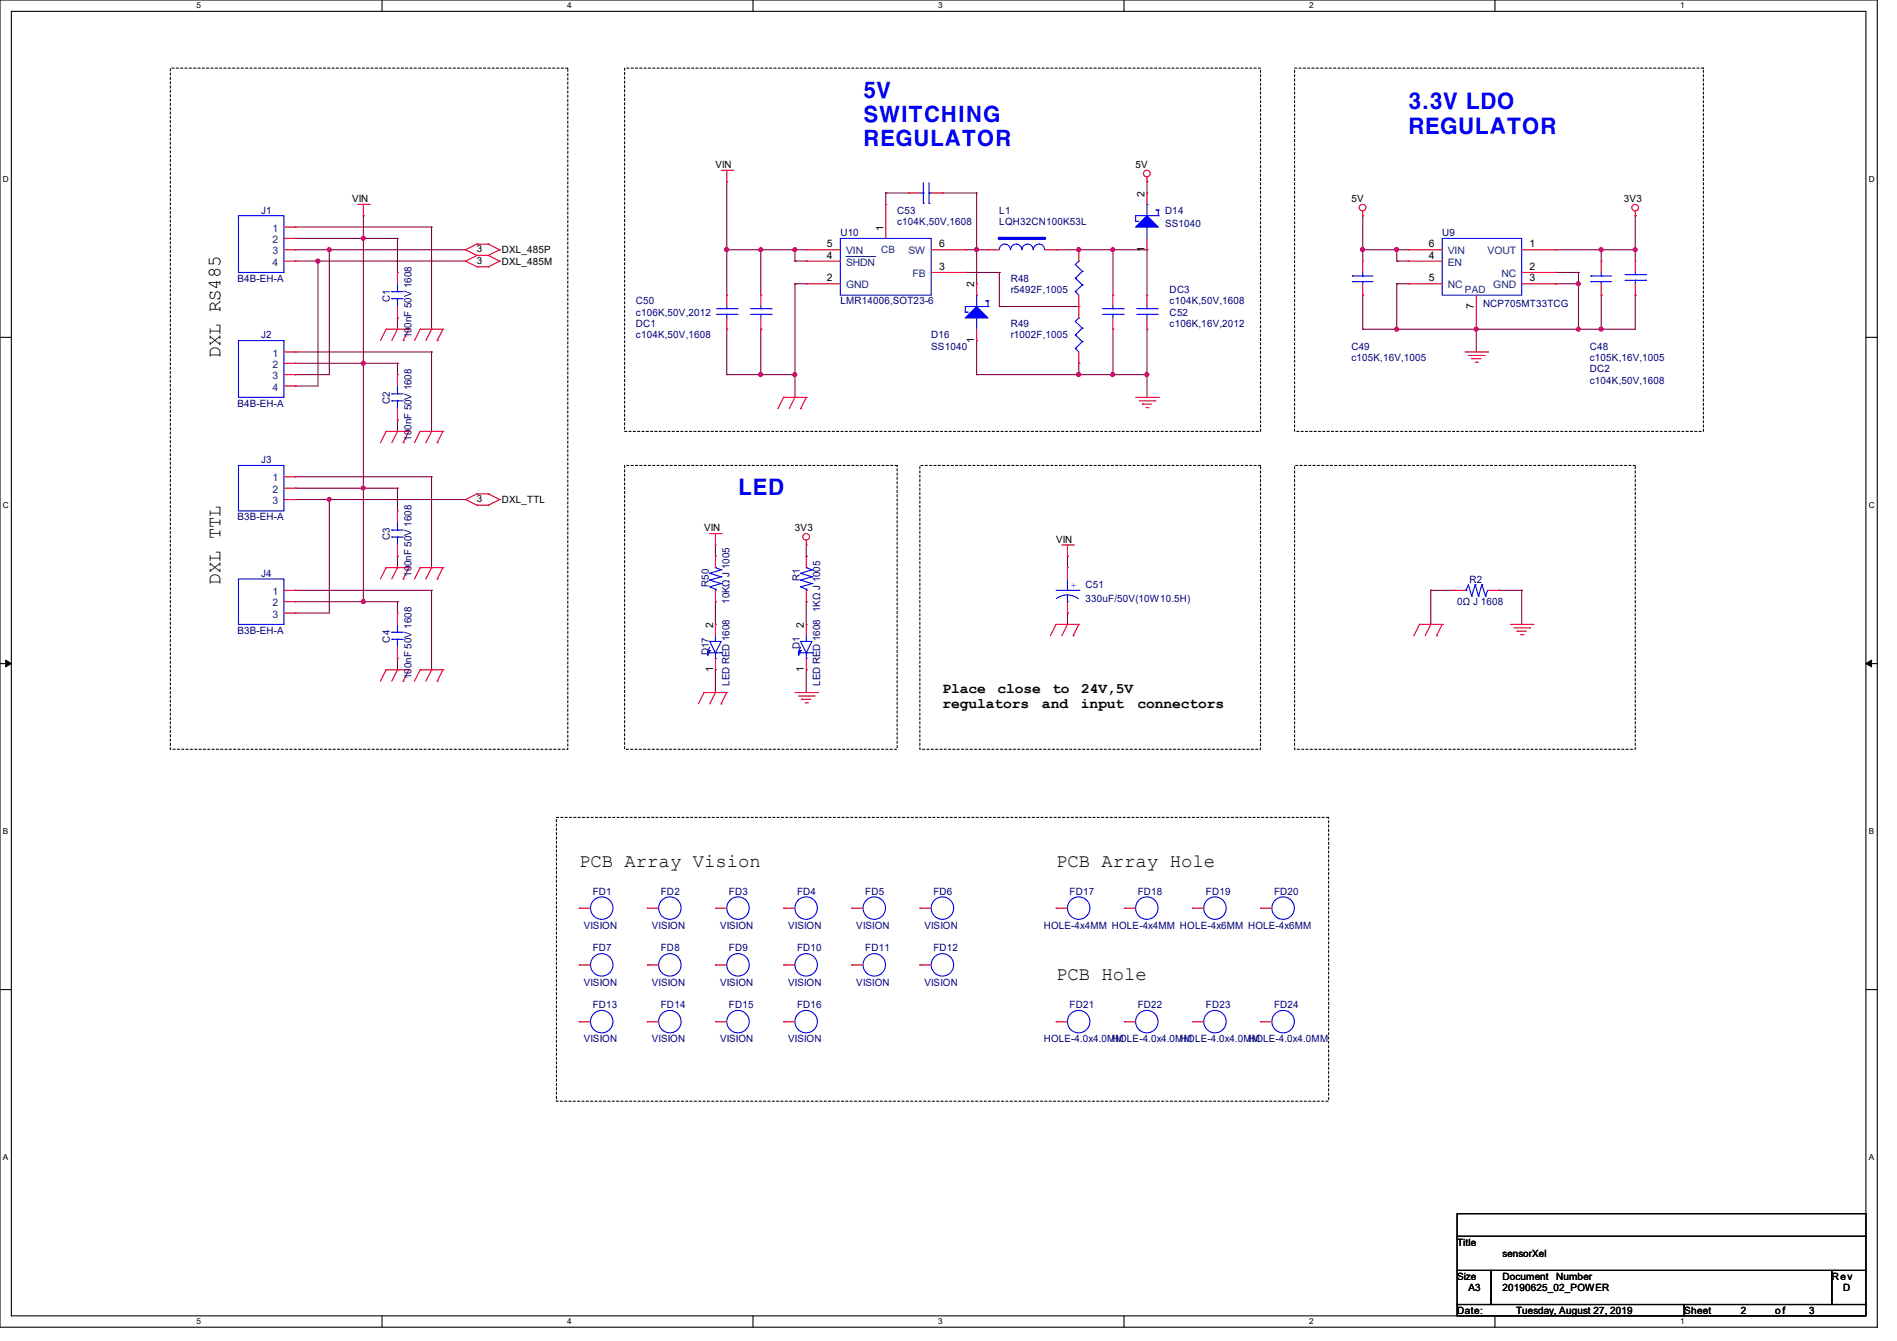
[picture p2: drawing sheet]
<svg xmlns="http://www.w3.org/2000/svg" width="297mm" height="210mm" viewBox="0 0 297 210" stroke-linecap="round" stroke-linejoin="round" font-family="sans-serif">
<path d="M0 0h293.9v207.9h-293.9zM1.8 1.8h290.3v204.3h-290.3z" fill="none" stroke="#000" stroke-width=".17"/>
<g fill="#fff">
<path d="M30.8 .2h.7v1.4h-.7z"/>
<path d="M30.8 206.2h.7v1.4h-.7z"/>
</g>
<path d="M59.8 0v1.8M59.8 206.1v1.8" fill="none" stroke="#000" stroke-width=".17"/>
<g fill="#fff">
<path d="M88.8 .2h.7v1.4h-.7z"/>
<path d="M88.8 206.2h.7v1.4h-.7z"/>
</g>
<path d="M117.9 0v1.8M117.9 206.1v1.8" fill="none" stroke="#000" stroke-width=".17"/>
<g fill="#fff">
<path d="M146.9 .2h.7v1.4h-.7z"/>
<path d="M146.9 206.2h.7v1.4h-.7z"/>
</g>
<path d="M176 0v1.8M176 206.1v1.8" fill="none" stroke="#000" stroke-width=".17"/>
<g fill="#fff">
<path d="M205 .2h.7v1.4h-.7z"/>
<path d="M205 206.2h.7v1.4h-.7z"/>
</g>
<path d="M234.1 0v1.8M234.1 206.1v1.8" fill="none" stroke="#000" stroke-width=".17"/>
<g fill="#fff">
<path d="M263.1 .2h.6v1.4h-.6z"/>
<path d="M263.1 206.2h.6v1.4h-.6z"/>
<path d="M.5 27.3h.9v1.4h-.9z"/>
<path d="M292.6 27.3h.9v1.4h-.9z"/>
<path d="M.5 78.4h.9v1.4h-.9z"/>
<path d="M292.6 78.4h.9v1.4h-.9z"/>
</g>
<path d="M0 52.8h1.8M292.1 52.8h1.8" fill="none" stroke="#000" stroke-width=".17"/>
<g fill="#fff">
<path d="M.5 129.5h.8v1.4h-.8z"/>
<path d="M292.6 129.5h.8v1.4h-.8z"/>
</g>
<path d="M0 103.9h1.8M292.1 103.9h1.8" fill="none" stroke="#000" stroke-width=".17"/>
<path d="M.9 103.4l.9 .5-.9 .5zM292.1 103.9l.9-.5v1z" fill="#000" stroke="#000" stroke-width=".16"/>
<g fill="#fff">
<path d="M.5 180.5h.8v1.4h-.8z"/>
<path d="M292.6 180.5h.8v1.4h-.8z"/>
</g>
<path d="M0 155h1.8M292.1 155h1.8M228.1 190.1h64v3.5h-64zM228.1 193.6h64v5.4h-64zM228.1 199h5.4v5.3h-5.4zM233.5 199h53.3v5.3h-53.3zM286.8 199h5.3v5.3h-5.3zM228.1 204.3h35.6v1.8h-35.6zM263.7 204.3h28.4v1.8h-28.4z" fill="none" stroke="#000" stroke-width=".17"/>
<path d="M26.7 10.7h62.2v106.6h-62.2zM97.8 10.7h99.6v56.9h-99.6zM202.7 10.7h64v56.9h-64zM97.8 72.9h42.7v44.4h-42.7zM144 72.9h53.4v44.4h-53.4zM202.7 72.9h53.3v44.4h-53.3zM87.1 128h120.9v44.5h-120.9z" fill="none" stroke="#000" stroke-width=".17" stroke-dasharray=".3"/>
<g fill="none" stroke="#800040" stroke-width=".17">
<path d="M46.2 35.6h.1M46.2 37.3h.1M46.2 39.1h.1M46.2 35.6h21.4M46.2 37.3h16M46.2 39.1h26.7M51.6 39.1h.1M51.6 39.1v19.6h-5.4M56.9 33.8h.1M56.9 37.3h.1M56.9 33.8v60.4M62.2 37.3h.1"/>
<path d="M62.2 37.3v5.4M67.6 35.6h.1M67.6 35.6v16M113.8 28.4h.1M113.8 39.1h.1M113.8 39.1h12.4M113.8 28.4v17.8M119.1 39.1h.1M119.1 39.1v7.1M124.5 39.1h.1M124.5 39.1v1.8M138.7 30.2h.1"/>
<path d="M138.7 30.2h3.5M138.7 30.2v1.8M147.6 30.2h.1M147.6 30.2h5.3M151.1 39.1h.1M151.1 39.1h3.6M152.9 30.2h.1M152.9 39.1h.1M152.9 30.2v14.2M165.4 39.1h.1M165.4 39.1h14.2M168.9 39.1h.1"/>
<path d="M174.2 39.1h.1M174.2 39.1v7.1M179.6 39.1h.1M179.6 28.4h.1M179.6 28.4v1.8M179.6 39.1v7.1M213.4 33.8h.1M213.4 39.1h.1M213.4 39.1h7.1M213.4 33.8v7.1M218.7 39.1h.1M218.7 39.1v1.8"/>
<path d="M243.6 39.1h.1M243.6 39.1h12.4M250.7 39.1h.1M250.7 39.1v1.8M256 33.8h.1M256 39.1h.1M256 33.8v7.1M46.2 56.9h.1M46.2 55.1h.1M46.2 58.7h.1M46.2 40.9h.1M46.2 56.9h16"/>
<path d="M46.2 55.1h21.4M46.2 40.9h26.7M49.8 40.9h.1M49.8 40.9v19.6h-3.6M56.9 56.9h.1M62.2 49.8h.1M62.2 56.9h.1M62.2 49.8v1.8M62.2 56.9v1.8M67.6 55.1h.1M67.6 55.1v12.5M113.8 51.6h.1"/>
<path d="M113.8 58.7h.1M113.8 58.7h10.7M113.8 51.6v7.1M119.1 51.6h.1M119.1 58.7h.1M119.1 51.6v7.1M124.5 40.9h.1M124.5 44.4h.1M124.5 58.7h.1M124.5 40.9h1.7M124.5 44.4v17.8M124.5 44.4h1.7"/>
<path d="M151.1 42.7h.1M151.1 42.7h5.4M152.9 53.3h.1M152.9 58.7h.1M152.9 58.7h26.7M152.9 53.3v5.4M156.5 42.7h.1M156.5 48h.1M156.5 42.7v5.3M156.5 48h12.4M168.9 56.9h.1M168.9 58.7h.1"/>
<path d="M168.9 56.9v1.8M174.2 51.6h.1M174.2 58.7h.1M174.2 51.6v7.1M179.6 51.6h.1M179.6 58.7h.1M179.6 51.6v10.6M213.4 51.6h.1M213.4 46.2h.1M213.4 46.2v5.4M218.7 40.9h.1M218.7 44.4h.1"/>
<path d="M218.7 51.6h.1M218.7 40.9h1.8M218.7 44.4h1.8M218.7 44.4v7.2M231.1 51.6h.1M231.1 51.6v3.5M243.6 42.7h.1M243.6 44.4h.1M243.6 42.7h3.5M243.6 44.4h3.5M247.1 42.7h.1M247.1 44.4h.1"/>
<path d="M247.1 51.6h.1M247.1 42.7v8.9M250.7 46.2h.1M250.7 51.6h.1M250.7 46.2v5.4M256 46.2h.1M256 46.2v5.4h-42.6M46.2 60.5h.1M46.2 74.7h.1M46.2 76.5h.1M46.2 78.2h.1M46.2 74.7h21.4"/>
<path d="M46.2 76.5h16M46.2 78.2h26.7M51.6 78.2h.1M51.6 78.2v17.8h-5.4M56.9 76.5h.1M62.2 65.8h.1M62.2 76.5h.1M62.2 65.8v1.8M62.2 76.5v3.5M67.6 74.7h.1M67.6 74.7v14.2M46.2 94.2h.1"/>
<path d="M46.2 92.5h.1M46.2 96h.1M46.2 94.2h16M46.2 92.5h21.4M56.9 94.2h.1M62.2 87.1h.1M62.2 94.2h.1M62.2 87.1v1.8M62.2 94.2v1.8M67.6 92.5h.1M67.6 92.5v12.4M112 87.1h.1"/>
<path d="M112 94.2h.1M112 85.3v1.8M112 94.2v3.6M126.2 87.1h.1M126.2 94.2h.1M126.2 85.3v1.8M126.2 94.2v3.6M167.1 96h.1M167.1 87.1h.1M167.1 87.1v1.8M167.1 96v1.8M224 92.5h.1"/>
<path d="M224 92.5h3.6M224 92.5v5.3M234.7 92.5h.1M234.7 92.5h3.6M238.3 92.5h.1M238.3 92.5v5.3M62.2 103.1h.1M62.2 103.1v1.8M112 104.9h.1M112 104.9v3.6M126.2 104.9h.1M126.2 104.9v3.6"/>
</g>
<g fill="#f0f" stroke="#f0f" stroke-width=".17">
<circle cx="56.9" cy="56.9" r=".32"/>
<circle cx="56.9" cy="37.3" r=".32"/>
<circle cx="51.5" cy="39.1" r=".32"/>
<circle cx="49.8" cy="40.9" r=".32"/>
<circle cx="56.9" cy="94.2" r=".32"/>
<circle cx="56.9" cy="76.4" r=".32"/>
<circle cx="51.5" cy="78.2" r=".32"/>
<circle cx="113.8" cy="39.1" r=".32"/>
<circle cx="124.4" cy="39.1" r=".32"/>
<circle cx="119.1" cy="39.1" r=".32"/>
<circle cx="168.9" cy="39.1" r=".32"/>
<circle cx="152.9" cy="39.1" r=".32"/>
<circle cx="174.2" cy="39.1" r=".32"/>
<circle cx="124.4" cy="58.7" r=".32"/>
<circle cx="179.6" cy="58.7" r=".32"/>
<circle cx="174.2" cy="58.7" r=".32"/>
<circle cx="119.1" cy="58.7" r=".32"/>
<circle cx="168.9" cy="58.7" r=".32"/>
<circle cx="213.3" cy="39.1" r=".32"/>
<circle cx="256" cy="39.1" r=".32"/>
<circle cx="250.7" cy="39.1" r=".32"/>
<circle cx="218.7" cy="39.1" r=".32"/>
<circle cx="247.1" cy="44.4" r=".32"/>
<circle cx="250.7" cy="51.5" r=".32"/>
<circle cx="247.1" cy="51.5" r=".32"/>
<circle cx="231.1" cy="51.5" r=".32"/>
<circle cx="218.7" cy="51.5" r=".32"/>
</g>
<g fill="none" stroke="#f00" stroke-width=".17">
<path d="M56 32h1.8M56.9 33.8h.1M56.9 32v1.8M57.8 32h.1M72.9 39.1h.1M72.9 39.1l1.8 .9M74.7 38.2h.1M74.7 38.2l-1.8 .9M74.7 38.2h1.8M76.5 38.2h.1M76.5 38.2l1.7 .9M78.2 39.1h.1"/>
<path d="M78.2 39.1l-1.7 .9M112.9 26.7h1.8M113.8 28.4h.1M113.8 26.7v1.7M114.7 26.7h.1M168.9 39.1h.1M168.9 39.1v1.8M179.6 28.4h.1M179.6 27.7v.7M213.4 33.8h.1M213.4 33.1v.7M256 33.8h.1"/>
<path d="M256 33.1v.7M60.5 51.6h.1M60.5 51.6h3.5M60.5 51.6l-.9 1.7M62.2 51.6h.1M62.2 51.6l-.9 1.7M63.1 53.3h.1M64 51.6h.1M64 51.6l-.9 1.7M65.8 51.6h.1M65.8 51.6l-.9 1.7M65.8 51.6h3.5"/>
<path d="M67.6 51.6h.1M67.6 51.6l-.9 1.7M68.5 53.3h.1M69.3 51.6h.1M69.3 51.6l-.8 1.7M72.9 40.9h.1M72.9 40.9l1.8 .9M74.7 40h.1M74.7 41.8h.1M74.7 40h1.8M74.7 40l-1.8 .9M74.7 41.8h1.8"/>
<path d="M76.5 40h.1M76.5 41.8h.1M76.5 40l1.7 .9M78.2 40.9h.1M78.2 40.9l-1.7 .9M168.9 56.9h.1M168.9 48h.1M168.9 46.2v3.6M168.9 55.1v1.8M229.4 55.1h3.5M229.9 55.7h2.5M230.4 56.2h.1"/>
<path d="M230.4 56.2h1.5M231 56.7h.3M231.3 56.7h.1M232.4 55.7h.1M232.9 55.1h.1M60.5 67.6h.1M60.5 67.6h3.5M60.5 67.6l-.9 1.7M62.2 67.6h.1M62.2 67.6l-.9 1.7M63.1 69.3h.1M64 67.6h.1"/>
<path d="M64 67.6l-.9 1.7M65.8 67.6h.1M65.8 67.6l-.9 1.7M65.8 67.6h3.5M67.6 67.6h.1M67.6 67.6l-.9 1.7M68.5 69.3h.1M69.3 67.6h.1M69.3 67.6l-.8 1.7M72.9 78.2h.1M72.9 78.2l1.8 .9M74.7 77.3h.1"/>
<path d="M74.7 79.1h.1M74.7 77.3l-1.8 .9M74.7 77.3h1.8M74.7 79.1h1.8M76.5 77.3h.1M76.5 79.1h.1M76.5 77.3l1.7 .9M78.2 78.2h.1M78.2 78.2l-1.7 .9M122.7 62.2h.1M122.7 62.2l-.9 1.8M122.7 62.2h3.5"/>
<path d="M124.5 62.2h.1M124.5 62.2l-.9 1.8M125.3 64h.1M126.2 62.2h.1M126.2 62.2l-.9 1.8M177.8 62.2h3.6M178.4 62.8h2.4M178.9 63.3h.1M178.9 63.3h1.4M179.4 63.8h.3M179.7 63.8h.1M180.8 62.8h.1"/>
<path d="M181.4 62.2h.1M60.5 88.9h.1M60.5 88.9h3.5M60.5 88.9l-.9 1.8M62.2 88.9h.1M62.2 88.9l-.9 1.8M63.1 90.7h.1M64 88.9h.1M64 88.9l-.9 1.8M65.8 88.9h.1M65.8 88.9l-.9 1.8M65.8 88.9h3.5"/>
<path d="M67.6 88.9h.1M67.6 88.9l-.9 1.8M68.5 90.7h.1M69.3 88.9h.1M69.3 88.9l-.8 1.8M111.1 83.6h1.8M112 85.3h.1M112 83.6v1.7M112.9 83.6h.1M126.2 85.3h.1M126.2 94.2h.1M126.2 87.1h.1"/>
<path d="M126.2 84.6v.7M126.2 87.1v1.8M126.2 92.5v1.7M165.4 97.8h.1M165.4 97.8h3.5M165.4 97.8l-.9 1.8M166.2 85.3h1.8M167.1 87.1h.1M167.1 97.8h.1M167.1 85.3v1.8M167.1 97.8l-.9 1.8M168 85.3h.1"/>
<path d="M168 99.6h.1M168.9 97.8h.1M168.9 97.8l-.9 1.8M222.2 97.8h.1M222.2 97.8h3.6M222.2 97.8l-.8 1.8M224 97.8h.1M224 97.8l-.9 1.8M224.9 99.6h.1M225.8 97.8h.1M225.8 97.8l-.9 1.8M236.5 97.8h3.5"/>
<path d="M237 98.3h2.5M237.5 98.8h.1M237.5 98.8h1.5M238.1 99.4h.3M238.4 99.4h.1M239.5 98.3h.1M240 97.8h.1M60.5 104.9h.1M60.5 104.9h3.5M60.5 104.9l-.9 1.8M62.2 104.9h.1M62.2 104.9l-.9 1.8"/>
<path d="M63.1 106.7h.1M64 104.9h.1M64 104.9l-.9 1.8M65.8 104.9h.1M65.8 104.9l-.9 1.8M65.8 104.9h3.5M67.6 104.9h.1M67.6 104.9l-.9 1.8M68.5 106.7h.1M69.3 104.9h.1M69.3 104.9l-.8 1.8M110.2 108.5h.1"/>
<path d="M110.2 108.5h3.6M110.2 108.5l-.9 1.7M112 108.5h.1M112 108.5l-.9 1.7M112.9 110.2h.1M113.8 108.5h.1M113.8 108.5l-.9 1.7M124.5 108.5h3.5M125 109h2.5M125.5 109.5h.1M125.5 109.5h1.5M126.1 110.1h.3"/>
<path d="M126.4 110.1h.1M127.5 109h.1M128 108.5h.1M122.7 151.1h.1M122.7 151.1h1.8M122.7 160h.1M122.7 160h1.8"/>
<circle cx="179.6" cy="27.2" r=".52"/>
<circle cx="213.3" cy="32.5" r=".52"/>
<circle cx="256" cy="32.5" r=".52"/>
<circle cx="126.2" cy="84.1" r=".52"/>
</g>
<g fill="none" stroke="#00f" stroke-width=".17">
<path d="M156.5 39.1a.87 .87 0 0 1 .8-.9 .87 .87 0 0 1 .9 .9M158.2 39.1a.87 .87 0 0 1 .9-.9 .87 .87 0 0 1 .9 .9M160 39.1a.87 .87 0 0 1 .9-.9 .87 .87 0 0 1 .9 .9M161.8 39.1a.87 .87 0 0 1 .9-.9 .87 .87 0 0 1 .8 .9M168.4 54.6h.1M168.4 52.5h.1M168.4 45.7h.1M168.4 43.6h.1M168.4 54.6l.5 .5M168.4 52.5l1.1 1M168.4 45.7l.5 .5M168.4 43.6l1.1 1"/>
<path d="M168.9 49.8h.1M168.9 40.9h.1M168.9 49.8l-.5 .5 1.1 1.1M168.9 40.9l-.5 .5 1.1 1.1M169.5 53.5h.1M169.5 51.4h.1M169.5 44.6h.1M169.5 42.5h.1M169.5 53.5l-1.1 1.1M169.5 51.4l-1.1 1.1M169.5 44.6l-1.1 1.1M169.5 42.5l-1.1 1.1"/>
<path d="M125.3 90.8h.1M125.3 89.8h.1M125.3 90.8l1.8 .6M125.3 89.8l1.8 .5M126.2 88.9h.1M126.2 92.3h.1M126.2 92.5h.1M126.2 88.9l.9 .3M126.2 92.3v.2M127.1 91.4h.1M127.1 90.3h.1M127.1 89.2h.1"/>
<path d="M127.1 91.4l-1.8 .5 .9 .4M127.1 90.3l-1.8 .5M127.1 89.2l-1.8 .6"/>
<circle cx="126.2" cy="160" r="1.76"/>
<circle cx="126.2" cy="151.1" r="1.76"/>
</g>
<path d="M156.5 37.3h7.1" fill="none" stroke="#00f" stroke-width=".51"/>
<circle cx="156.5" cy="37.3" r=".25" fill="#00f"/>
<g fill="none" stroke="#f00" stroke-width=".17">
<path d="M44.4 39.1h1.8M44.4 35.6h1.8M44.4 37.3h1.8M46.2 35.6h.1M46.2 37.3h.1M46.2 39.1h.1M126.2 39.1h.1M126.2 39.1h5.4M138.7 32h.1M138.7 32v5.3M142.2 30.2h.1M142.2 30.2h1.8"/>
<path d="M145.8 39.1h5.3M145.8 30.2h1.8M147.6 30.2h.1M151.1 39.1h.1M154.7 39.1h.1M154.7 39.1h1.8M163.6 39.1h1.8M165.4 39.1h.1M179.6 39.1h.1M179.6 30.2h.1M179.6 30.2v1.8M179.6 37.3v1.8"/>
<path d="M220.5 39.1h.1M220.5 39.1h5.3M238.3 39.1h5.3M243.6 39.1h.1M44.4 40.9h1.8M44.4 55.1h1.8M44.4 56.9h1.8M44.4 58.7h1.8M46.2 55.1h.1M46.2 56.9h.1M46.2 58.7h.1M46.2 40.9h.1"/>
<path d="M62.2 58.7h.1M62.2 42.7h.1M62.2 49.8h.1M62.2 42.7v1.7M62.2 48v1.8M62.2 58.7v1.8M113.8 46.2h.1M113.8 51.6h.1M113.8 46.2v1.8M113.8 49.8v1.8M119.1 46.2h.1M119.1 51.6h.1"/>
<path d="M119.1 46.2v1.8M119.1 49.8v1.8M126.2 40.9h.1M126.2 44.4h.1M126.2 40.9h5.4M126.2 44.4h5.4M145.8 42.7h5.3M151.1 42.7h.1M152.9 53.3h.1M152.9 44.4h.1M152.9 44.4v1.8M152.9 51.6v1.7"/>
<path d="M174.2 46.2h.1M174.2 51.6h.1M174.2 46.2v1.8M174.2 49.8v1.8M179.6 46.2h.1M179.6 51.6h.1M179.6 46.2v1.8M179.6 49.8v1.8M213.4 46.2h.1M213.4 40.9h.1M213.4 40.9v1.8M213.4 44.4v1.8"/>
<path d="M220.5 40.9h.1M220.5 44.4h.1M220.5 40.9h5.3M220.5 44.4h5.3M231.1 51.6h.1M231.1 46.2v5.4M238.3 44.4h5.3M238.3 42.7h5.3M243.6 44.4h.1M243.6 42.7h.1M250.7 46.2h.1M250.7 40.9h.1"/>
<path d="M250.7 40.9v1.8M250.7 44.4v1.8M256 40.9h.1M256 46.2h.1M256 40.9v1.8M256 44.4v1.8M44.4 74.7h1.8M44.4 76.5h1.8M44.4 78.2h1.8M44.4 60.5h1.8M46.2 74.7h.1M46.2 76.5h.1"/>
<path d="M46.2 78.2h.1M46.2 60.5h.1M62.2 65.8h.1M62.2 64v1.8M44.4 92.5h1.8M44.4 94.2h1.8M44.4 96h1.8M46.2 92.5h.1M46.2 94.2h.1M46.2 96h.1M62.2 80h.1M62.2 87.1h.1"/>
<path d="M62.2 96h.1M62.2 80v1.8M62.2 85.3v1.8M62.2 96v1.8M112 94.2h.1M112 87.1h.1M112 97.8h.1M112 87.1v1.8M112 92.5v1.7M112 97.8v1.8M126.2 97.8h.1M126.2 97.8v1.8"/>
<path d="M167.1 88.9h.1M167.1 96h.1M167.1 88.9v1.8M167.1 94.2v1.8M227.6 92.5h.1M227.6 92.5h1.8M232.9 92.5h1.8M234.7 92.5h.1M62.2 103.1h.1M62.2 101.3v1.8M112 104.9h.1M112 103.1v1.8"/>
<path d="M126.2 104.9h.1M126.2 103.1v1.8M90.7 151.1h.1M90.7 142.2h.1M90.7 142.2h1.8M90.7 151.1h1.8M101.3 151.1h.1M101.3 142.2h.1M101.3 142.2h1.8M101.3 151.1h1.8M112 151.1h.1M112 142.2h.1"/>
<path d="M112 142.2h1.8M112 151.1h1.8M122.7 142.2h.1M122.7 142.2h1.8M133.3 151.1h.1M133.3 142.2h.1M133.3 142.2h1.8M133.3 151.1h1.8M144 151.1h.1M144 142.2h.1M144 142.2h1.8M144 151.1h1.8"/>
<path d="M165.4 142.2h.1M165.4 142.2h1.7M176 142.2h.1M176 142.2h1.8M186.7 142.2h.1M186.7 142.2h1.8M197.4 142.2h.1M197.4 142.2h1.7M90.7 160h.1M90.7 160h1.8M101.3 160h.1M101.3 160h1.8"/>
<path d="M112 160h.1M112 160h1.8M165.4 160h.1M165.4 160h1.7M176 160h.1M176 160h1.8M186.7 160h.1M186.7 160h1.8M197.4 160h.1M197.4 160h1.7"/>
</g>
<g fill="none" stroke="#00f" stroke-width=".17">
<path d="M37.3 33.8h7.1v8.9h-7.1zM131.6 37.3h14.2v8.9h-14.2zM144 30.2h.6M144.6 31.8h.1M144.6 30.2h.1M144.6 28.6v3.2M145.5 30.2h.1M145.5 31.8h.1M145.5 30.2h.3M145.5 28.6v3.2M177.8 34.7h.1M177.8 34.7h.3"/>
<path d="M178.1 34.7h.1M179.6 35.6h.1M179.6 32h.1M179.6 32v1.8M179.6 35.6v1.7M181 32.9h.1M181 32.9h.4M181.4 33.8h.1M181.4 32.9h.1M181.4 33.8h-3.6v.9M181.4 32.9v.9M225.8 37.3h12.5v8.9h-12.5z"/>
<path d="M37.3 53.3h7.1v8.9h-7.1zM61.3 45.7h.1M61.3 46.8h.1M61.3 45.7h1.8M61.3 46.8h1.8M62.2 45.7h.1M62.2 46.8h.1M62.2 44.4v1.3M62.2 46.8v1.2M112.2 49.2h3.2M112.2 48.3h3.2M113.8 48.3h.1"/>
<path d="M113.8 49.2h.1M113.8 48v.3M113.8 49.2v.6M115.4 49.2h.1M115.4 48.3h.1M117.5 49.2h3.2M117.5 48.3h3.2M119.1 48.3h.1M119.1 49.2h.1M119.1 48v.3M119.1 49.2v.6M120.7 49.2h.1"/>
<path d="M120.7 48.3h.1M151.1 48.9h.1M151.1 48.9h.4M151.5 48.9h.1M152.9 49.8h.1M152.9 46.2h.1M152.9 46.2v1.8M152.9 49.8v1.8M154.3 47.1h.1M154.3 47.1h.4M154.7 48h.1M154.7 47.1h.1"/>
<path d="M154.7 48h-3.6v.9M154.7 47.1v.9M172.6 49.2h3.3M172.6 48.3h3.3M174.2 48.3h.1M174.2 49.2h.1M174.2 48v.3M174.2 49.2v.6M175.9 49.2h.1M175.9 48.3h.1M178 49.2h3.2M178 48.3h3.2"/>
<path d="M179.6 48.3h.1M179.6 49.2h.1M179.6 48v.3M179.6 49.2v.6M181.2 49.2h.1M181.2 48.3h.1M211.8 43.2h.1M211.8 44.1h.1M211.8 43.2h3.2M211.8 44.1h3.2M213.4 44.1h.1M213.4 43.2h.1"/>
<path d="M213.4 42.7v.5M213.4 44.1v.3M249.1 43.2h.1M249.1 44.1h.1M249.1 43.2h3.2M249.1 44.1h3.2M250.7 44.1h.1M250.7 43.2h.1M250.7 42.7v.5M250.7 44.1v.3M254.4 43.9h3.2M254.4 43h3.2"/>
<path d="M256 43h.1M256 43.9h.1M256 42.7v.3M256 43.9v.5M257.6 43.9h.1M257.6 43h.1M37.3 72.9h7.1v7.1h-7.1zM61.3 61.7h.1M61.3 62.8h.1M61.3 61.7h1.8M61.3 62.8h1.8M62.2 61.7h.1"/>
<path d="M62.2 62.8h.1M62.2 60.5v1.2M62.2 62.8v1.2M37.3 90.7h7.1v7.1h-7.1zM61.3 83h.1M61.3 84.1h.1M61.3 99h.1M61.3 83h1.8M61.3 84.1h1.8M61.3 99h1.8M62.2 83h.1M62.2 84.1h.1"/>
<path d="M62.2 99h.1M62.2 81.8v1.2M62.2 84.1v1.2M62.2 97.8v1.2M111.1 90.8h.1M111.1 89.8h.1M111.1 90.8l1.8 .6M111.1 89.8l1.8 .5M112 88.9h.1M112 92.3h.1M112 92.5h.1M112 88.9l.9 .3"/>
<path d="M112 92.3v.2M112 99.6v.9M112.9 91.4h.1M112.9 90.3h.1M112.9 89.2h.1M112.9 91.4l-1.8 .5 .9 .4M112.9 90.3l-1.8 .5M112.9 89.2l-1.8 .6M126.2 99.6v.9M165.4 92.5h3.5M167.1 94.2h.1M167.1 92.5h.1"/>
<path d="M167.1 93.2l1.1 .2 .6 .4M167.1 93.2l-.7 .1-1 .5M167.1 90.7v1.8M167.1 93.2v1M168.9 92.5h.1M229.4 92.5h.1M229.5 92.5h.1M229.5 92.5l.4-.9 .5 1.7M230.4 93.3h.1M231 91.6h.1M231 91.6l-.6 1.7M231 91.6l.5 1.7"/>
<path d="M231.5 93.3h.1M232 91.6h.1M232 91.6l-.5 1.7M232 91.6l.6 1.7M232.6 93.3h.1M232.9 92.5h.1M232.9 92.5l-.3 .8M61.3 100.1h.1M61.3 100.1h1.8M62.2 100.1h.1M62.2 100.1v1.2M110.8 102.1h.1"/>
<path d="M110.8 102.6h.1M110.8 102.2h.1M110.8 102.2h.2M110.8 102.2v.4M111 102.2h.1M111.1 100.5h.1M111.1 101.9h.1M111.1 100.5h1.8l-.9 1.7M111.1 102.2h1.8M111.1 100.5l.9 1.7M111.1 101.3l-.3 .8M111.1 101.9l-.3 .7"/>
<path d="M111.1 101.9l-.3 .2M112 102.2h.1M112 100.5h.1M112 103.1h.1M112 102.2v.9M112.9 102.2h.1M125 102.1h.1M125 102.6h.1M125 102.2h.1M125 102.2h.2M125 102.2v.4M125.2 102.2h.1"/>
<path d="M125.3 100.5h.1M125.3 101.9h.1M125.3 100.5h1.8l-.9 1.7M125.3 100.5l.9 1.7M125.3 102.2h1.8M125.3 101.3l-.3 .8M125.3 101.9l-.3 .7M125.3 101.9l-.3 .2M126.2 102.2h.1M126.2 100.5h.1M126.2 103.1h.1M126.2 102.2v.9"/>
<path d="M127.1 102.2h.1"/>
<circle cx="94.2" cy="160" r="1.76"/>
<circle cx="94.2" cy="151.1" r="1.76"/>
<circle cx="94.2" cy="142.2" r="1.76"/>
<circle cx="104.9" cy="151.1" r="1.76"/>
<circle cx="104.9" cy="160" r="1.76"/>
<circle cx="104.9" cy="142.2" r="1.76"/>
<circle cx="115.5" cy="160" r="1.76"/>
<circle cx="115.5" cy="142.2" r="1.76"/>
<circle cx="115.5" cy="151.1" r="1.76"/>
<circle cx="126.2" cy="142.2" r="1.76"/>
<circle cx="136.9" cy="151.1" r="1.76"/>
<circle cx="136.9" cy="142.2" r="1.76"/>
<circle cx="147.6" cy="142.2" r="1.76"/>
<circle cx="147.6" cy="151.1" r="1.76"/>
<circle cx="168.9" cy="160" r="1.76"/>
<circle cx="168.9" cy="142.2" r="1.76"/>
<circle cx="179.6" cy="160" r="1.76"/>
<circle cx="179.6" cy="142.2" r="1.76"/>
<circle cx="190.2" cy="142.2" r="1.76"/>
<circle cx="190.2" cy="160" r="1.76"/>
<circle cx="200.9" cy="142.2" r="1.76"/>
<circle cx="200.9" cy="160" r="1.76"/>
</g>
<path d="M132.5 40.2h4.4M136.9 40.2h.1" fill="none" stroke="#004080" stroke-width=".16"/>
<g fill="#00f" stroke="#00f" stroke-width=".17">
<path d="M152.9 48l1.8 1.8h-3.6z"/>
<path d="M179.6 33.8l1.8 1.8h-3.6z"/>
</g>
<g fill="#f0f" stroke="#f0f" stroke-width=".17">
<circle cx="56.9" cy="56.9" r=".32"/>
<circle cx="56.9" cy="37.3" r=".32"/>
<circle cx="51.5" cy="39.1" r=".32"/>
<circle cx="49.8" cy="40.9" r=".32"/>
<circle cx="56.9" cy="94.2" r=".32"/>
<circle cx="56.9" cy="76.4" r=".32"/>
<circle cx="51.5" cy="78.2" r=".32"/>
<circle cx="113.8" cy="39.1" r=".32"/>
<circle cx="124.4" cy="39.1" r=".32"/>
<circle cx="119.1" cy="39.1" r=".32"/>
<circle cx="168.9" cy="39.1" r=".32"/>
<circle cx="152.9" cy="39.1" r=".32"/>
<circle cx="174.2" cy="39.1" r=".32"/>
<circle cx="124.4" cy="58.7" r=".32"/>
<circle cx="179.6" cy="58.7" r=".32"/>
<circle cx="174.2" cy="58.7" r=".32"/>
<circle cx="119.1" cy="58.7" r=".32"/>
<circle cx="168.9" cy="58.7" r=".32"/>
<circle cx="213.3" cy="39.1" r=".32"/>
<circle cx="256" cy="39.1" r=".32"/>
<circle cx="250.7" cy="39.1" r=".32"/>
<circle cx="218.7" cy="39.1" r=".32"/>
<circle cx="247.1" cy="44.4" r=".32"/>
<circle cx="250.7" cy="51.5" r=".32"/>
<circle cx="247.1" cy="51.5" r=".32"/>
<circle cx="231.1" cy="51.5" r=".32"/>
<circle cx="218.7" cy="51.5" r=".32"/>
</g>
<g font-size="3.3" fill="#00f">
<text x="135.1" y="15.3">5V</text>
<text x="220.5" y="17.1">3.3V LDO</text>
<text x="135.1" y="19.1">SWITCHING</text>
<text x="135.1" y="22.9">REGULATOR</text>
<text x="220.5" y="21">REGULATOR</text>
<text x="115.6" y="77.6">LED</text>
</g>
<g font-size="3">
<text x="34.5" y="56" transform="rotate(-90 34.5 56)">DXL RS485</text>
<text x="34.5" y="91.6" transform="rotate(-90 34.5 91.6)">DXL TTL</text>
<text x="90.7" y="135.7">PCB Array Vision</text>
<text x="165.4" y="135.7">PCB Array Hole</text>
<text x="165.4" y="153.5">PCB Hole</text>
</g>
<g font-size="2.3">
<text x="147.6" y="108.5">Place</text>
<text x="147.6" y="110.8">regulators</text>
<text x="156.2" y="108.5">close</text>
<text x="163.1" y="110.8">and</text>
<text x="164.8" y="108.5">to</text>
<text x="169.2" y="110.8">input</text>
<text x="169.3" y="108.5">24V,5V</text>
<text x="178.1" y="110.8">connectors</text>
</g>
<g font-size="1.6">
<text x="112" y="26.3">VIN</text>
<text x="177.8" y="26.3">5V</text>
<text x="55.1" y="31.7">VIN</text>
<text x="179.2" y="30.8" transform="rotate(-90 179.2 30.8)">2</text>
<text x="211.6" y="31.7">5V</text>
<text x="254.3" y="31.7">3V3</text>
<text x="74.7" y="39.5">3</text>
<text x="74.7" y="41.3">3</text>
<text x="78.6" y="39.7">DXL_485P</text>
<text x="78.6" y="41.4">DXL_485M</text>
<text x="129.5" y="38.7">5</text>
<text x="129.5" y="40.5">4</text>
<text x="138.3" y="36.1" transform="rotate(-90 138.3 36.1)">1</text>
<text x="147" y="38.7">6</text>
<text x="179.2" y="39.5" transform="rotate(-90 179.2 39.5)">1</text>
<text x="223.7" y="38.7">6</text>
<text x="223.7" y="40.5">4</text>
<text x="239.5" y="38.7">1</text>
<text x="129.5" y="44.1">2</text>
<text x="147" y="42.3">3</text>
<text x="152.5" y="45" transform="rotate(-90 152.5 45)">2</text>
<text x="223.7" y="44.1">5</text>
<text x="239.5" y="44.1">3</text>
<text x="239.5" y="42.3">2</text>
<text x="152.5" y="53.7" transform="rotate(-90 152.5 53.7)">1</text>
<text x="230.8" y="48.3" transform="rotate(-90 230.8 48.3)">7</text>
<text x="74.7" y="78.6">3</text>
<text x="78.6" y="78.8">DXL_TTL</text>
<text x="110.2" y="83.2">VIN</text>
<text x="124.5" y="83.2">3V3</text>
<text x="165.4" y="85">VIN</text>
<text x="111.6" y="98.3" transform="rotate(-90 111.6 98.3)">2</text>
<text x="125.9" y="98.3" transform="rotate(-90 125.9 98.3)">2</text>
<text x="111.6" y="105.2" transform="rotate(-90 111.6 105.2)">1</text>
<text x="125.9" y="105.2" transform="rotate(-90 125.9 105.2)">1</text>
<text x="228.1" y="195.1">Title</text>
<text x="235.2" y="196.8">sensorXel</text>
<text x="228.1" y="200.4">Size</text>
<text x="229.9" y="202.2">A3</text>
<text x="235.2" y="200.4">Document</text>
<text x="235.2" y="202.2">20190625_02_POWER</text>
<text x="243.7" y="200.4">Number</text>
<text x="286.8" y="200.4">Rev</text>
<text x="288.6" y="202.2">D</text>
<text x="228.1" y="205.7">Date:</text>
<text x="237.4" y="205.7">Tuesday, August 27, 2019</text>
<text x="263.7" y="205.7">Sheet</text>
<text x="272.6" y="205.7">2</text>
<text x="277.9" y="205.7">o f</text>
<text x="283.2" y="205.7">3</text>
</g>
<g font-size="1.6" fill="#000080">
<text x="40.9" y="33.4">J1</text>
<text x="140.5" y="33.4">C53</text>
<text x="140.5" y="35.2">c104K,50V,1608</text>
<text x="156.5" y="33.4">L1</text>
<text x="156.5" y="35.2">LQH32CN100K53L</text>
<text x="182.4" y="33.4">D14</text>
<text x="182.4" y="35.6">SS1040</text>
<text x="131.6" y="37">U10</text>
<text x="225.8" y="37">U9</text>
<text x="37.2" y="44.1">B4B-EH-A</text>
<text x="61" y="47.3" transform="rotate(-90 61 47.3)">C1</text>
<text x="99.6" y="47.7">C50</text>
<text x="131.6" y="47.7">LMR14006,SOT23-6</text>
<text x="158.2" y="44.1">R48</text>
<text x="158.2" y="45.9">r5492F,1005</text>
<text x="183.1" y="45.9">DC3</text>
<text x="183.1" y="47.7">c104K,50V,1608</text>
<text x="40.9" y="53">J2</text>
<text x="64.4" y="53" transform="rotate(-90 64.4 53)">100nF 50V 1608</text>
<text x="99.6" y="51.2">DC1</text>
<text x="99.6" y="53">c104K,50V,1608</text>
<text x="99.6" y="49.4">c106K,50V,2012</text>
<text x="145.8" y="53">D16</text>
<text x="158.2" y="51.2">R49</text>
<text x="158.2" y="53">r1002F,1005</text>
<text x="183.1" y="49.4">C52</text>
<text x="183.1" y="51.2">c106K,16V,2012</text>
<text x="232.2" y="48">NCP705MT33TCG</text>
<text x="145.8" y="54.8">SS1040</text>
<text x="211.6" y="54.8">C49</text>
<text x="211.6" y="56.6">c105K,16V,1005</text>
<text x="248.9" y="58.3">DC2</text>
<text x="248.9" y="54.8">C48</text>
<text x="248.9" y="56.6">c105K,16V,1005</text>
<text x="37.2" y="63.7">B4B-EH-A</text>
<text x="61" y="63.3" transform="rotate(-90 61 63.3)">C2</text>
<text x="248.9" y="60.1">c104K,50V,1608</text>
<text x="64.4" y="69" transform="rotate(-90 64.4 69)">100nF 50V 1608</text>
<text x="40.9" y="72.6">J3</text>
<text x="37.2" y="81.4">B3B-EH-A</text>
<text x="61" y="84.6" transform="rotate(-90 61 84.6)">C3</text>
<text x="40.9" y="90.3">J4</text>
<text x="64.4" y="90.3" transform="rotate(-90 64.4 90.3)">100nF 50V 1608</text>
<text x="111" y="91.9" transform="rotate(-90 111 91.9)">R50</text>
<text x="114.2" y="94.6" transform="rotate(-90 114.2 94.6)">10KΩ J 1005</text>
<text x="125.2" y="91" transform="rotate(-90 125.2 91)">R1</text>
<text x="128.4" y="95.8" transform="rotate(-90 128.4 95.8)">1KΩ J 1005</text>
<text x="170" y="92.1">C51</text>
<text x="170" y="94.2">330uF/50V(10W10.5H)</text>
<text x="228.1" y="94.8">0Ω J 1608</text>
<text x="230.1" y="91.2">R2</text>
<text x="37.2" y="99.2">B3B-EH-A</text>
<text x="61" y="100.6" transform="rotate(-90 61 100.6)">C4</text>
<text x="125.2" y="101.7" transform="rotate(-90 125.2 101.7)">D1</text>
<text x="64.4" y="106.3" transform="rotate(-90 64.4 106.3)">100nF 50V 1608</text>
<text x="111" y="102.6" transform="rotate(-90 111 102.6)">D17</text>
<text x="114.2" y="107.4" transform="rotate(-90 114.2 107.4)">LED RED 1608</text>
<text x="128.4" y="107.4" transform="rotate(-90 128.4 107.4)">LED RED 1608</text>
<text x="92.8" y="140.1">FD1</text>
<text x="103.5" y="140.1">FD2</text>
<text x="114.1" y="140.1">FD3</text>
<text x="124.8" y="140.1">FD4</text>
<text x="135.5" y="140.1">FD5</text>
<text x="146.1" y="140.1">FD6</text>
<text x="167.5" y="140.1">FD17</text>
<text x="178.1" y="140.1">FD18</text>
<text x="188.8" y="140.1">FD19</text>
<text x="199.5" y="140.1">FD20</text>
<text x="91.4" y="145.5">VISION</text>
<text x="92.8" y="149">FD7</text>
<text x="102.1" y="145.5">VISION</text>
<text x="103.5" y="149">FD8</text>
<text x="112.7" y="145.5">VISION</text>
<text x="114.1" y="149">FD9</text>
<text x="123.4" y="145.5">VISION</text>
<text x="124.8" y="149">FD10</text>
<text x="134.1" y="145.5">VISION</text>
<text x="135.5" y="149">FD11</text>
<text x="144.7" y="145.5">VISION</text>
<text x="146.1" y="149">FD12</text>
<text x="163.4" y="145.5">HOLE-4x4MM HOLE-4x4MM HOLE-4x6MM HOLE-4x6MM</text>
<text x="91.4" y="154.3">VISION</text>
<text x="102.1" y="154.3">VISION</text>
<text x="112.7" y="154.3">VISION</text>
<text x="123.4" y="154.3">VISION</text>
<text x="134.1" y="154.3">VISION</text>
<text x="144.7" y="154.3">VISION</text>
<text x="92.8" y="157.9">FD13</text>
<text x="103.5" y="157.9">FD14</text>
<text x="114.1" y="157.9">FD15</text>
<text x="124.8" y="157.9">FD16</text>
<text x="167.5" y="157.9">FD21</text>
<text x="178.1" y="157.9">FD22</text>
<text x="188.8" y="157.9">FD23</text>
<text x="199.5" y="157.9">FD24</text>
<text x="91.4" y="163.2">VISION</text>
<text x="102.1" y="163.2">VISION</text>
<text x="112.7" y="163.2">VISION</text>
<text x="123.4" y="163.2">VISION</text>
<text x="163.4" y="163.2">HOLE-4.0x4.0MM</text>
<text x="174.1" y="163.2">HOLE-4.0x4.0MM</text>
<text x="184.7" y="163.2">HOLE-4.0x4.0MM</text>
<text x="195.4" y="163.2">HOLE-4.0x4.0MM</text>
</g>
<g font-size="1.6" fill="#004080">
<text x="42.7" y="36.3">1</text>
<text x="42.7" y="38.1">2</text>
<text x="42.7" y="39.8">3</text>
<text x="42.7" y="41.6">4</text>
<text x="132.5" y="39.8">VIN</text>
<text x="132.5" y="41.6">SHDN</text>
<text x="138" y="39.7">CB</text>
<text x="142.2" y="39.8">SW</text>
<text x="226.7" y="39.8">VIN</text>
<text x="226.7" y="41.6">EN</text>
<text x="232.9" y="39.8">VOUT</text>
<text x="132.5" y="45.2">GND</text>
<text x="142.9" y="43.4">FB</text>
<text x="226.7" y="45.2">NC</text>
<text x="229.4" y="45.9">PAD</text>
<text x="233.8" y="45.2">GND</text>
<text x="235.1" y="43.4">NC</text>
<text x="42.7" y="55.8">1</text>
<text x="42.7" y="57.6">2</text>
<text x="42.7" y="59.4">3</text>
<text x="42.7" y="61.2">4</text>
<text x="42.7" y="75.4">1</text>
<text x="42.7" y="77.2">2</text>
<text x="42.7" y="79">3</text>
<text x="42.7" y="93.2">1</text>
<text x="42.7" y="95">2</text>
<text x="42.7" y="96.7">3</text>
</g>
<text font-size="1.5" fill="#00f" x="167.7" y="92.1">+</text>
<g font-size="1.3">
<text x="30.8" y="1.3">5</text>
<text x="88.8" y="1.3">4</text>
<text x="146.9" y="1.3">3</text>
<text x="205" y="1.3">2</text>
<text x="263.1" y="1.3">1</text>
<text x=".5" y="28.4">D</text>
<text x="292.6" y="28.4">D</text>
<text x=".5" y="79.5">C</text>
<text x="292.6" y="79.5">C</text>
<text x=".5" y="130.6">B</text>
<text x="292.6" y="130.6">B</text>
<text x=".5" y="181.7">A</text>
<text x="292.6" y="181.7">A</text>
<text x="30.8" y="207.4">5</text>
<text x="88.8" y="207.4">4</text>
<text x="146.9" y="207.4">3</text>
<text x="205" y="207.4">2</text>
<text x="263.1" y="207.4">1</text>
</g>
</svg>
